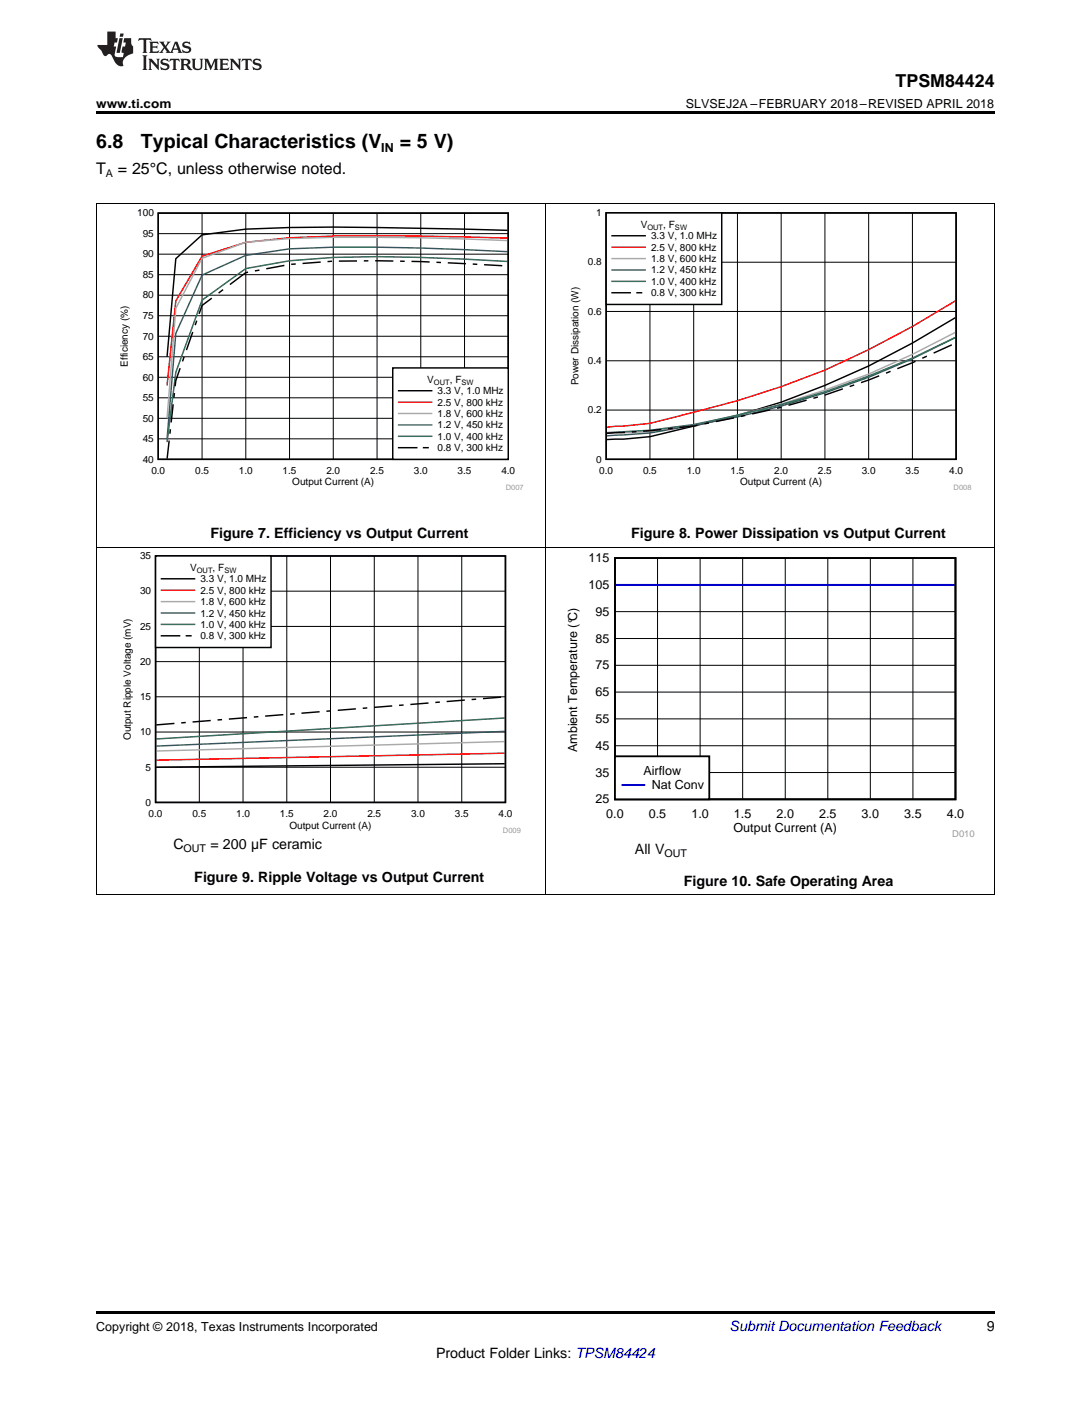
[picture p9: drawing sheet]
<svg xmlns="http://www.w3.org/2000/svg" width="216mm" height="279mm" viewBox="0 0 216 279" stroke-linecap="round" stroke-linejoin="round" font-family="sans-serif">
<path d="M19 177.2h.2zM196.7 177.2h.1zM19 259.7h177.8v.5h-177.8z" fill="#000"/>
<path d="M19.1 108.3v68.9M107.9 108.3v68.9M196.8 108.3v68.9M19 177.2h177.8" fill="none" stroke="#000" stroke-width=".2"/>
<path d="M111.8 109.5h81.1v56.4h-81.1z" fill-rule="evenodd" fill="#fff"/>
<path d="M121.7 110.5h67.4v47.8h-67.4z" fill="none" stroke="#000" stroke-width=".36"/>
<g fill="none" stroke="#000" stroke-width=".2">
<path d="M121.7 115.8h67.4M130.1 110.5v47.8M138.6 110.5v47.8M147 110.5v47.8M155.4 110.5v47.8M163.8 110.5v47.8M172.2 110.5v47.8M180.7 110.5v47.8M121.7 137h67.4M121.7 131.7h67.4M121.7 126.4h67.4M121.7 121.1h67.4"/>
<path d="M121.7 153h67.4M121.7 147.7h67.4M121.7 142.3h67.4"/>
</g>
<path d="M121.9 115.8h67" fill="none" stroke="#1414c8" stroke-width=".36"/>
<path d="M121.7 149.8h18.7v8.5h-18.7z" fill-rule="evenodd" fill="#fff"/>
<path d="M121.7 149.8h18.7v8.5h-18.7z" fill="none" stroke="#000" stroke-width=".36"/>
<path d="M123.2 155.4h4.3" fill="none" stroke="#1414c8" stroke-width=".36"/>
<path d="M24 109.3h79.1v55.7h-79.1z" fill-rule="evenodd" fill="#fff"/>
<g fill="none" stroke="#000" stroke-width=".29">
<path d="M30.8 110.1h69.2v48.8h-69.2zM77.6 139.8l-3.6 .3M79.9 139.6l-.9 .1M84.8 139.2l-3.6 .3M87 139l-.9 .1M92 138.6l-3.6 .3M94.2 138.4l-.9 .1M99.2 138l-3.6 .3M34.5 143.3l-3.6 .2M36.8 143.1h-.9M41.7 142.7l-3.6 .3M43.9 142.5l-.9 .1"/>
<path d="M48.9 142.1l-3.6 .3M51.1 141.9l-.9 .1M56.1 141.5l-3.6 .3M58.3 141.3l-.9 .1M63.2 140.9l-3.5 .3M65.5 140.8h-.9M70.4 140.4l-3.6 .3M72.7 140.2l-.9 .1M99.9 151.2l-69 .7"/>
</g>
<g fill="none" stroke="#000" stroke-width=".2">
<path d="M30.8 117.1h69.2M39.4 110.1v48.8M48.1 110.1v48.8M56.8 110.1v48.8M65.4 110.1v48.8M74.1 110.1v48.8M82.7 110.1v48.8M91.4 110.1v48.8M30.8 138h69.2M30.8 131h69.2M30.8 124h69.2M30.8 151.9h69.2"/>
<path d="M30.8 145h69.2"/>
</g>
<path d="M99.9 149.1l-69 1.4" fill="none" stroke="#f00" stroke-width=".29"/>
<path d="M99.9 146.8l-69 1.9" fill="none" stroke="#aaa" stroke-width=".29"/>
<path d="M99.9 144.8l-69 2.9" fill="none" stroke="#295c75" stroke-width=".29"/>
<path d="M99.9 142.2l-69 4.1" fill="none" stroke="#286b49" stroke-width=".29"/>
<path d="M30.8 110.1h22.8v18.1h-22.8z" fill-rule="evenodd" fill="#fff"/>
<path d="M30.8 110.1h22.8v18.1h-22.8zM31.9 114.6h6.6M31.9 125.9h3.6M36.9 125.9h.9" fill="none" stroke="#000" stroke-width=".29"/>
<path d="M31.9 116.9h6.6" fill="none" stroke="#f00" stroke-width=".29"/>
<path d="M31.9 119.1h6.6" fill="none" stroke="#aaa" stroke-width=".29"/>
<path d="M31.9 121.4h6.6" fill="none" stroke="#295c75" stroke-width=".29"/>
<path d="M31.9 123.6h6.6" fill="none" stroke="#286b49" stroke-width=".29"/>
<path d="M19.1 40.4v68M107.9 40.4v68M196.8 40.4v68M19 108.3h177.8" fill="none" stroke="#000" stroke-width=".2"/>
<path d="M23.4 41.4h80.2v55.6h-80.2z" fill-rule="evenodd" fill="#fff"/>
<g fill="none" stroke="#000" stroke-width=".29">
<path d="M31.3 42.2h69.3v48.8h-69.3zM41.9 59l-1.9 1.5-.6 1.6M44.2 57.4l-.9 .6M49.1 53.9l-.5 .1-3.1 2.3M51.3 53.5l-.9 .2M56.3 52.6l-3.6 .6M58.5 52.3h-.9M63.5 51.9l-3.6 .3M65.7 51.7l-.9 .1M70.7 51.7h-3.6M72.9 51.6l-.9 .1M74.2 51.6l3.6 .1"/>
<path d="M79.2 51.7h.9M81.4 51.8l3.6 .1M86.4 51.9l.9 .1M88.6 52l3.6 .2M93.6 52.3h.9M95.8 52.4l3.6 .2M100.4 45.6l-8.5-.2a938.7 938.7 0 0 0-34.6-.3l-8.7 .3-8.6 1.1-5.2 4.7-1.7 19.4M34.5 77.8l-.1 .9M35.6 72.9l-.8 2.5-.1 1.1M36.4 70.7l-.3 .9M38.1 65.7l-1.2 3.6M38.9 63.5l-.3 .9"/>
<path d="M33.5 87.2l-.4 3.6M33.7 85l-.1 .9M34.3 80.1l-.4 3.5"/>
</g>
<g fill="none" stroke="#000" stroke-width=".2">
<path d="M31.3 58.5h69.3M31.3 54.4h69.3M31.3 50.3h69.3M31.3 46.3h69.3M40 42.2v48.8M48.6 42.2v48.8M57.3 42.2v48.8M66 42.2v48.8M74.6 42.2v48.8M83.3 42.2v48.8M91.9 42.2v48.8M31.3 78.8h69.3"/>
<path d="M31.3 74.7h69.3M31.3 70.6h69.3M31.3 66.6h69.3M31.3 62.5h69.3M31.3 86.9h69.3M31.3 82.8h69.3"/>
</g>
<path d="M100.4 47.2a603.9 603.9 0 0 0-43.1-.1l-8.7 .9-8.6 2.7-5.2 8.9-1.7 16.7" fill="none" stroke="#f00" stroke-width=".29"/>
<path d="M100.4 47.6a553.8 553.8 0 0 0-43.1-.4l-8.7 .8-8.6 3.1-5.2 10-1.7 21.7" fill="none" stroke="#aaa" stroke-width=".29"/>
<path d="M100.4 49.8a534.1 534.1 0 0 0-34.4-.9l-8.7 .4-8.7 1.3-8.6 3.9-5.2 11.5-1.7 20.9" fill="none" stroke="#295c75" stroke-width=".29"/>
<path d="M100.4 51.8a370.5 370.5 0 0 0-34.4-.8l-8.7 .6-8.7 1.6-8.6 6.2-5.2 14.3-1.7 13.8" fill="none" stroke="#286b49" stroke-width=".29"/>
<path d="M77.7 72.9h22.9v18.1h-22.9z" fill-rule="evenodd" fill="#fff"/>
<path d="M77.7 72.9h22.9v18.1h-22.9zM78.9 77.4h6.5M78.9 88.6h3.6M83.8 88.6h.9" fill="none" stroke="#000" stroke-width=".29"/>
<path d="M78.9 79.6h6.5" fill="none" stroke="#f00" stroke-width=".29"/>
<path d="M78.9 81.9h6.5" fill="none" stroke="#aaa" stroke-width=".29"/>
<path d="M78.9 84.1h6.5" fill="none" stroke="#295c75" stroke-width=".29"/>
<path d="M78.9 86.4h6.5" fill="none" stroke="#286b49" stroke-width=".29"/>
<path d="M112.6 41.4h79.6v55.6h-79.6z" fill-rule="evenodd" fill="#fff"/>
<g fill="none" stroke="#000" stroke-width=".29">
<path d="M120 42.2h69.2v48.8h-69.2zM159.6 79.2l-3.6 1.1M161.9 78.6l-.9 .3M166.8 77l-3.6 1.2M169 76.2l-.9 .3M174 74.4l-3.6 1.4M176.2 73.5l-.9 .4M181.2 71.5l-3.6 1.5M183.4 70.5l-.9 .4M188.4 68.3l-3.6 1.6M189.1 62.9a158.1 158.1 0 0 1-51.8 21.5l-8.7 2.1-5.2 .5h-3.3M123.7 85.6l-3.6 .2"/>
<path d="M125.9 85.5h-.9M130.9 85.1l-3.6 .3M133.1 84.8l-.9 .1M138.1 84.2l-3.6 .5M140.3 83.8l-.9 .1M145.2 82.7l-3.5 .8M147.5 82.3l-.9 .2M152.4 81.2l-3.6 .8M154.7 80.6l-.9 .2"/>
</g>
<path d="M120 51.9h69.2M128.6 42.2v48.8M137.3 42.2v48.8M145.9 42.2v48.8M154.6 42.2v48.8M163.2 42.2v48.8M171.9 42.2v48.8M180.6 42.2v48.8M120 71.4h69.2M120 61.7h69.2M120 81.2h69.2" fill="none" stroke="#000" stroke-width=".2"/>
<path d="M189.1 59.6l-8.5 5.1a154 154 0 0 1-43.3 16.9l-8.7 2.2-8.5 .8" fill="none" stroke="#f00" stroke-width=".29"/>
<path d="M189.1 65.8a157.8 157.8 0 0 1-43.2 16.4 73.8 73.8 0 0 1-24.2 3.4l-1.6 .2" fill="none" stroke="#aaa" stroke-width=".29"/>
<path d="M189.1 66.8a173.4 173.4 0 0 1-51.8 17.4l-8.7 1.5-8.5 .6" fill="none" stroke="#295c75" stroke-width=".29"/>
<path d="M189.1 66.8a178.6 178.6 0 0 1-43.2 15.4 113.9 113.9 0 0 1-25.8 3.5" fill="none" stroke="#286b49" stroke-width=".29"/>
<path d="M120 42.2h22.8v18.1h-22.8z" fill-rule="evenodd" fill="#fff"/>
<path d="M120 42.2h22.8v18.1h-22.8zM121.1 46.7h6.6M121.1 58h3.6M126.1 58h.9" fill="none" stroke="#000" stroke-width=".29"/>
<path d="M121.1 48.9h6.6" fill="none" stroke="#f00" stroke-width=".29"/>
<path d="M121.1 51.2h6.6" fill="none" stroke="#aaa" stroke-width=".29"/>
<path d="M121.1 53.5h6.6" fill="none" stroke="#295c75" stroke-width=".29"/>
<path d="M121.1 55.7h6.6" fill="none" stroke="#286b49" stroke-width=".29"/>
<path d="M19 40.4h177.8" fill="none" stroke="#000" stroke-width=".2"/>
<path d="M19 22h177.8v.5h-177.8z" fill="#000"/>
<g fill="#231f20">
<path d="M27.5 7.6l-.1 .5 .4-.2h.6v.1v2.1l-.2 .4h1l-.3-.4v-2.1l.1-.1h.5l.5 .2-.2-.5zM29.5 8.3l.2 .3v1.5l-.2 .4h1.8l.2-.6a1.04 1.04 0 0 1-1.3 .2v-.7h.6l.3 .2v-.6l-.3 .2h-.6v-.6l.8-.1 .4 .3-.2-.5zM31.5 8.3l.9 1.1-.9 1.1h.8l-.2-.2 .5-.7 .4 .7-.2 .2h1.5l-.1-.2 .1-.4h.9l.1 .4-.2 .2h1l-.3-.3-.7-1.9h-.5l-.9 2-.8-1 .9-1h-.8l.1 .3-.3 .5-.4-.6 .2-.2zM34.7 8.6l.4 1h-.7zM36.3 8.4a.63 .63 0 0 0-.2 .7 .63 .63 0 0 0 .6 .4l.6 .2 .1 .2a.75 .75 0 0 1-.7 .4 .75 .75 0 0 1-.6-.5l.1 .7 .1-.1a1.11 1.11 0 0 0 1.5-.6 1.13 1.13 0 0 0-1.2-.8l-.1-.4a1.04 1.04 0 0 1 1.2 .2l-.2-.5-.1 .1-.5-.2zM28.2 10.9l.2 .4v2.2l-.2 .4h1l-.3-.4v-2.2l.3-.4zM29.3 11.6l.3 .4v1.5l-.3 .4h.8l-.2-.4v-1.3l1.5 1.7v-1.9l.2-.4h-.7l.2 .4v.9l-1.1-1.3zM32 11.8a.62 .62 0 0 0-.2 .7 .62 .62 0 0 0 .6 .4l.6 .1 .1 .3a.76 .76 0 0 1-.7 .3 .76 .76 0 0 1-.6-.4l.1 .7 .1-.1a1.11 1.11 0 0 0 1.5-.6 1.13 1.13 0 0 0-1.2-.8l-.1-.4a1.04 1.04 0 0 1 1.2 .2l-.2-.6-.1 .1-.5-.1zM33.7 11.6l-.2 .6a.61 .61 0 0 1 .8-.3v1.6l-.2 .4h.9l-.2-.4v-1.6a.63 .63 0 0 1 .8 .3l-.2-.6zM35.6 11.6l.3 .4v1.5l-.3 .4h1l-.2-.2v-.8l.5 .2a.76 .76 0 0 0 1.2 .7l-1-1a.58 .58 0 0 0 .6-.5 .58 .58 0 0 0-.5-.6zM36.4 11.9h.1a.45 .45 0 0 1 .5 .1 .45 .45 0 0 1 .1 .5l-.7 .2zM37.9 11.6l.2 .2a2.17 2.17 0 0 0 .3 1.9 .99 .99 0 0 0 1.6-.6v-1.1l.2-.4h-.7l.2 .2a1.92 1.92 0 0 1-.2 1.8 .6 .6 0 0 1-.9-.5v-1.1l.2-.4zM40.4 11.6l.2 .4v1.5l-.2 .4h.7l-.2-.4v-1.4l.8 1.8 .8-1.8v1.4l-.2 .4h.9l-.2-.4v-1.5l.2-.4h-.8l-.6 1.5-.6-1.5zM43.4 11.6l.2 .4v1.5l-.2 .4h1.8l.2-.6a1.04 1.04 0 0 1-1.3 .1v-.6h.5l.4 .2v-.6l-.4 .2h-.5v-.7h.8l.3 .3-.1-.6zM45.5 11.6l.2 .4v1.5l-.2 .4h.7l-.2-.4v-1.3l1.5 1.7v-1.9l.2-.4h-.7l.2 .4v.9l-1.1-1.3zM47.9 11.6l-.1 .6a.61 .61 0 0 1 .8-.3v1.6l-.3 .4h1l-.3-.4 .1-1.6a.63 .63 0 0 1 .7 .3l-.1-.6zM50.2 11.8a.62 .62 0 0 0-.2 .7 .62 .62 0 0 0 .6 .4l.6 .1 .2 .3a.76 .76 0 0 1-.8 .3 .76 .76 0 0 1-.6-.4l.1 .7 .2-.1a1.11 1.11 0 0 0 1.5-.6 1.13 1.13 0 0 0-1.3-.8l-.1-.4a1.04 1.04 0 0 1 1.2 .2l-.1-.6-.2 .1-.5-.1z"/>
<path d="M21.2 6.3v2.6h-1.9l.1 .4 .7 .9a.91 .91 0 0 0 1 .8 .56 .56 0 0 1 .5-.3 .56 .56 0 0 1 .5 .3l.4 .8a1.53 1.53 0 0 0 1.9 1.2 1.54 1.54 0 0 1 1-2.1l.9-.3v-1.4a1.52 1.52 0 0 1-.3-1.6h-1.4l-.2 .8h.5l-.2 .8h-.4l-.2 1v.2l.4 .1-.2 .8a1.93 1.93 0 0 1-1.6-.3l.3-1.8h-.5l.2-.8h.4l.2-.8h-.4v-1.3zM23.6 7.6l-.6 2.9h.7l.6-2.9zM23.8 6.6l-.1 .7h.6l.2-.7z"/>
</g>
<g font-size="3.9">
<text x="19" y="29.3">6.8</text>
<text x="27.9" y="29.3">Typical Characteristics (V</text>
<text x="79.1" y="29.3">= 5 V)</text>
</g>
<text font-size="3.5" x="177.2" y="17.3">TPSM84424</text>
<g font-size="3.2">
<text x="19" y="34.4">T</text>
<text x="23.3" y="34.4">= 25°C, unless otherwise noted.</text>
</g>
<g font-size="2.8">
<text x="41.6" y="106.6">Figure 7. Efficiency vs Output Current</text>
<text x="124.9" y="106.6">Figure 8. Power Dissipation vs Output Current</text>
<text x="34.3" y="168.2">C</text>
<text x="41.6" y="168.2">= 200 µF ceramic</text>
<text x="125.7" y="169.1">All V</text>
<text x="38.5" y="174.6">Figure 9. Ripple Voltage vs Output Current</text>
<text x="135.3" y="175.5">Figure 10. Safe Operating Area</text>
<text x="195.3" y="263.6">9</text>
<text x="86.3" y="268.9">Product Folder Links: TPSM84424</text>
</g>
<text font-size="2.8" fill="#0000c8" x="144.4" y="263.6">Submit Documentation Feedback</text>
<g font-size="2.5">
<text x="19" y="21.4">www.ti.com</text>
<text x="135.7" y="21.4">SLVSEJ2A –FEBRUARY 2018–REVISED APRIL 2018</text>
<text x="75.5" y="30.1">IN</text>
<text x="116.5" y="111.3">115</text>
<text x="116.5" y="116.6">105</text>
<text x="117.8" y="121.9">95</text>
<text x="117.8" y="127.2">85</text>
<text x="117.8" y="137.9">65</text>
<text x="117.8" y="132.5">75</text>
<text x="117.8" y="143.2">55</text>
<text x="114.2" y="148.9" transform="rotate(-90 114.2 148.9)">Ambient Temperature (°C)</text>
<text x="117.8" y="148.5">45</text>
<text x="117.8" y="153.8">35</text>
<text x="127.3" y="153.5">Airflow</text>
<text x="117.8" y="159.1">25</text>
<text x="120" y="161.9">0.0</text>
<text x="128.4" y="161.9">0.5</text>
<text x="129" y="156.3">Nat Conv</text>
<text x="136.8" y="161.9">1.0</text>
<text x="145.2" y="161.9">1.5</text>
<text x="153.7" y="161.9">2.0</text>
<text x="162.1" y="161.9">2.5</text>
<text x="170.5" y="161.9">3.0</text>
<text x="178.9" y="161.9">3.5</text>
<text x="187.4" y="161.9">4.0</text>
<text x="145.2" y="164.7">Output Current (A)</text>
<text x="19" y="263.6">Copyright © 2018, Texas Instruments Incorporated</text>
</g>
<g font-size="2.1">
<text x="21" y="35.1">A</text>
<text x="36.3" y="168.8">OUT</text>
<text x="131.5" y="169.7">OUT</text>
</g>
<g font-size="2">
<text x="27.2" y="42.9">100</text>
<text x="28.3" y="46.9">95</text>
<text x="118" y="42.8">1</text>
<text x="126.8" y="45.1">V</text>
<text x="128.8" y="47.4">3.3 V, 1.0 MHz</text>
<text x="131.3" y="45.1">, F</text>
<text x="28.3" y="51">90</text>
<text x="116.3" y="52.6">0.8</text>
<text x="128.8" y="49.6">2.5 V, 800 kHz</text>
<text x="128.8" y="51.9">1.8 V, 600 kHz</text>
<text x="28.3" y="59.1">80</text>
<text x="28.3" y="55">85</text>
<text x="128.8" y="54.2">1.2 V, 450 kHz</text>
<text x="128.8" y="56.4">1.0 V, 400 kHz</text>
<text x="128.8" y="58.7">0.8 V, 300 kHz</text>
<text x="28.3" y="63.2">75</text>
<text x="116.3" y="62.3">0.6</text>
<text x="28.3" y="71.3">65</text>
<text x="28.3" y="67.2">70</text>
<text x="25.3" y="72.6" transform="rotate(-90 25.3 72.6)">Efficiency (%)</text>
<text x="28.3" y="75.4">60</text>
<text x="84.6" y="75.8">V</text>
<text x="89" y="75.8">, F</text>
<text x="114.5" y="76.3" transform="rotate(-90 114.5 76.3)">Power Dissipation (W)</text>
<text x="116.3" y="72.1">0.4</text>
<text x="28.3" y="83.5">50</text>
<text x="28.3" y="79.4">55</text>
<text x="86.6" y="78.1">3.3 V, 1.0 MHz</text>
<text x="86.6" y="80.3">2.5 V, 800 kHz</text>
<text x="86.6" y="82.6">1.8 V, 600 kHz</text>
<text x="116.3" y="81.8">0.2</text>
<text x="28.3" y="87.5">45</text>
<text x="86.6" y="84.8">1.2 V, 450 kHz</text>
<text x="86.6" y="87.1">1.0 V, 400 kHz</text>
<text x="86.6" y="89.3">0.8 V, 300 kHz</text>
<text x="28.3" y="91.6">40</text>
<text x="30" y="93.9">0.0</text>
<text x="38.6" y="93.9">0.5</text>
<text x="47.3" y="93.9">1.0</text>
<text x="55.9" y="93.9">1.5</text>
<text x="64.6" y="93.9">2.0</text>
<text x="73.2" y="93.9">2.5</text>
<text x="81.9" y="93.9">3.0</text>
<text x="90.6" y="93.9">3.5</text>
<text x="99.2" y="93.9">4.0</text>
<text x="118" y="91.6">0</text>
<text x="118.6" y="93.9">0.0</text>
<text x="127.2" y="93.9">0.5</text>
<text x="135.9" y="93.9">1.0</text>
<text x="144.6" y="93.9">1.5</text>
<text x="153.2" y="93.9">2.0</text>
<text x="161.9" y="93.9">2.5</text>
<text x="170.5" y="93.9">3.0</text>
<text x="179.2" y="93.9">3.5</text>
<text x="187.8" y="93.9">4.0</text>
<text x="57.8" y="96.1">Output Current (A)</text>
<text x="146.5" y="96.1">Output Current (A)</text>
<text x="27.7" y="110.7">35</text>
<text x="37.6" y="113.1">V</text>
<text x="42.1" y="113.1">, F</text>
<text x="27.7" y="117.7">30</text>
<text x="39.7" y="115.3">3.3 V, 1.0 MHz</text>
<text x="39.7" y="117.6">2.5 V, 800 kHz</text>
<text x="39.7" y="119.8">1.8 V, 600 kHz</text>
<text x="27.7" y="124.7">25</text>
<text x="39.7" y="122.1">1.2 V, 450 kHz</text>
<text x="39.7" y="124.3">1.0 V, 400 kHz</text>
<text x="27.7" y="131.7">20</text>
<text x="39.7" y="126.6">0.8 V, 300 kHz</text>
<text x="27.7" y="138.6">15</text>
<text x="25.9" y="146.6" transform="rotate(-90 25.9 146.6)">Output Ripple Voltage (mV)</text>
<text x="27.7" y="145.6">10</text>
<text x="28.8" y="152.6">5</text>
<text x="28.8" y="159.6">0</text>
<text x="29.4" y="161.8">0.0</text>
<text x="38.1" y="161.8">0.5</text>
<text x="46.7" y="161.8">1.0</text>
<text x="55.4" y="161.8">1.5</text>
<text x="64" y="161.8">2.0</text>
<text x="72.7" y="161.8">2.5</text>
<text x="81.3" y="161.8">3.0</text>
<text x="90" y="161.8">3.5</text>
<text x="98.7" y="161.8">4.0</text>
<text x="57.3" y="164.1">Output Current (A)</text>
</g>
<text font-size="1.9" fill="#999" x="188.5" y="165.8">D010</text>
<g font-size="1.5">
<text x="128.1" y="45.5">OUT</text>
<text x="133.6" y="45.5">SW</text>
<text x="85.9" y="76.2">OUT</text>
<text x="91.3" y="76.2">SW</text>
<text x="38.9" y="113.4">OUT</text>
<text x="44.4" y="113.4">SW</text>
</g>
<g font-size="1.5" fill="#999">
<text x="100.1" y="97">D007</text>
<text x="188.7" y="97">D008</text>
<text x="99.5" y="164.9">D009</text>
</g>
</svg>
